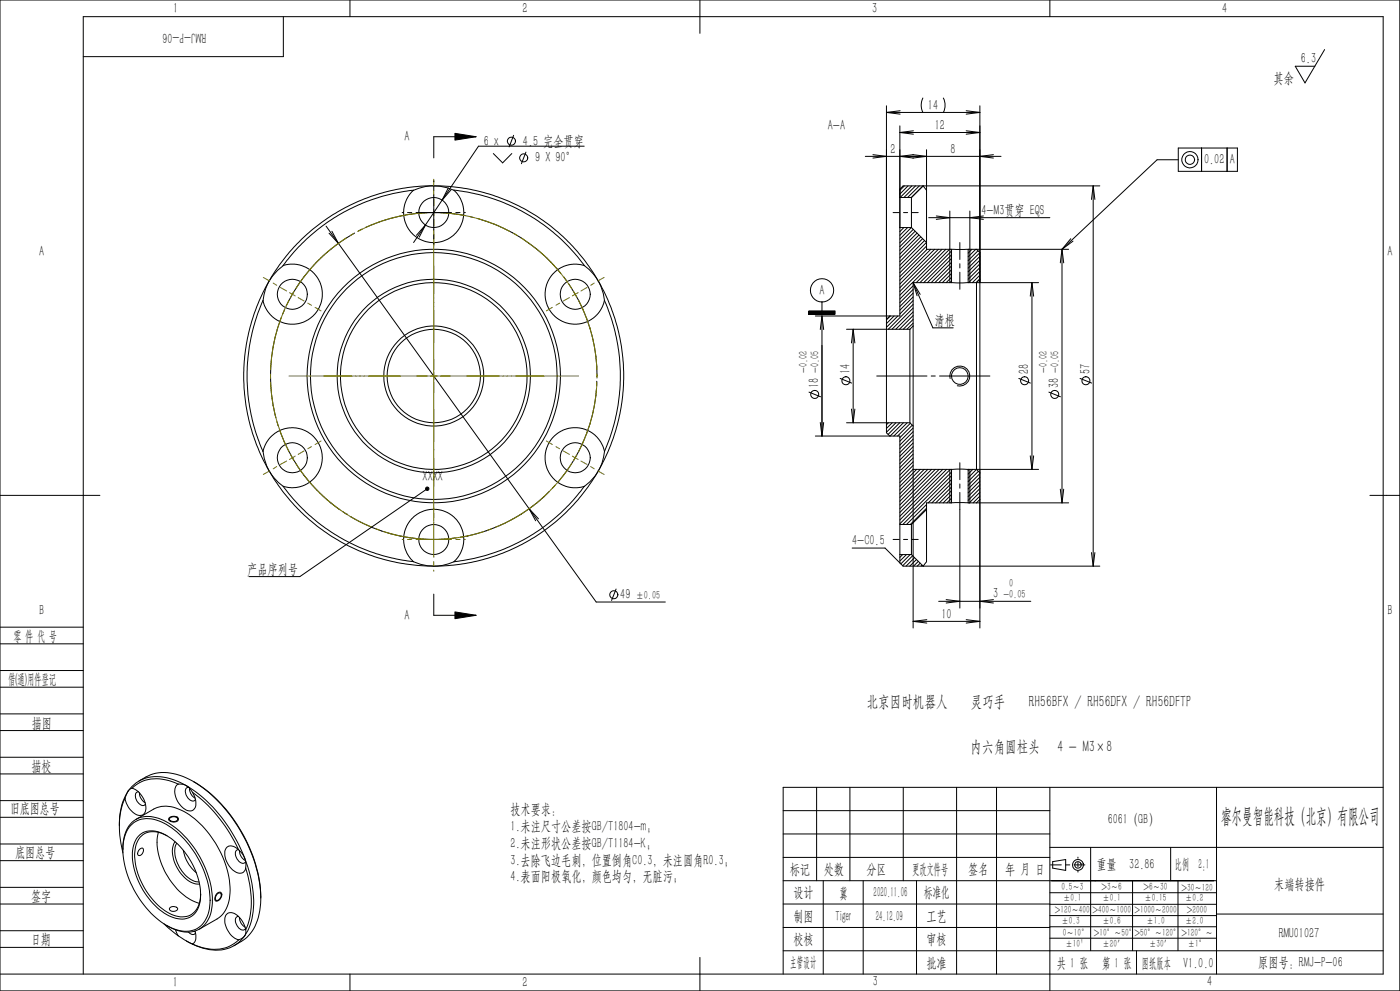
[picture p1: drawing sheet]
<svg xmlns="http://www.w3.org/2000/svg" width="420mm" height="297mm" viewBox="0 0 420 297" stroke-linecap="round" stroke-linejoin="round" font-family="sans-serif">
<g fill="none" stroke="#000" stroke-width=".3">
<path d="M0 0h419.9v297h-419.9zM85 5v12h-60M105 0v5M210 0v10M315 0v5M397.4 14.9l-5.9 9.9-2.9-4.9h5.9M136.5 40l6.3 1-6.3 1zM265.9 31.7v98l1.1 1M265.9 33.7l4.1 .5M265.9 33.7h28.1M270 37.7v57h-25.4M270 39.7l4 .5"/>
<path d="M270 39.7h24M270 33.2l-4.1 .5M274 39.2l-4 .5M276.9 29.4a4.8 4.8 0 0 0 0 4.3M283 29.4a4.8 4.8 0 0 1 0 4.3M289.9 39.2l4.1 .5M289.9 33.2l4.1 .5M294 31.7v53M294 33.7l-4.1 .5M294 39.7l-4.1 .5M124.1 57a55.8 55.8 0 0 0-39.2 22.6l2.1-.4h1.9l1.5 .3 2.4 1.2 2 1.9 1.3 2.4 .6 2.5-.3 2.9-.9 2.4-1.7 2-2.4 1.6-2.6 .7h-2.3l-2.9-.9-1.9-1.2-1.7-2.2-1.1-2.7M130.1 55.7a56.9 56.9 0 0 0-49.3 28.5"/>
<path d="M130.1 55.7a13.9 13.9 0 0 0-6 1.3M130.1 55.7l1.8 .1 2.2 .5 2.1 .7M130.1 55.7a57 57 0 0 1 49.4 28.5M130.1 54.2v.3M130.1 55.8v1.3M130.1 58.3v10.7M132.6 60l-5 7.4M134.5 56.3l-1.9 3.7M135.3 56.9l-2.7 3.1M136.2 57l1.7 2.1 1 2.3 .2 2.5-.4 2.5-1.3 2.7-1.5 1.5-1.5 1.1-1.6 .6-2.5 .4-2.9-.4-2.7-1.3-2.1-2.3-1.1-2.3-.4-2.5 .3-2.5 .9-2.3 1.8-2.1M136.2 57a56.3 56.3 0 0 1 39.1 22.6M142.8 41h-12.7v6.3"/>
<path d="M148 46l2.8 2.8 2.7-2.8M154.1 40.6l-1.4 3.4M157.8 45.6l-1.4 3.5M175.3 43.8h-31.7l-11 16.2M259.6 46.9h40.7M261.9 46.4l4 .5-4 .5M271.3 55.7l-1.3 1.4M272.4 55.7l-2.4 2.5M273.4 59.2h-3.4v9h3.4M273.4 59.2v9M273.6 55.7l-3.6 3.5M273.9 46.4l4.1 .5-4.1 .5"/>
<path d="M274 46.4l-4 .5 4 .5M274.7 55.7l-3.5 3.5M275.8 55.7l-3.5 3.5M276.9 55.7l-3.5 3.5M278 57v15.7M278 57l-1.1-1.3-3.5 3.5M278 44.9v12.1M298 46.4l-4 .5 4 .5M328 55.7l-.6 4.1M328 55.7v114M328 55.7l.5 4.1M329.9 55.7h-59l-.9 1"/>
<path d="M353.5 47.9h-6.4l-28.5 26.8M353.5 44.4h17.7v7h-17.7zM360.5 44.4v7M368.1 44.4v7M85 79.6l-1.7 1.4-2.5 3.2M97.8 67.8l3.7 5.1M98.7 69.9l2.8 3M99.6 69.3l1.9 3.6M101.5 72.9l57.2 79.6M106.4 69.8a48.7 48.7 0 0 0-20.5 21.9M108.6 68.7l-1.1 .6M120.6 63.7h.4"/>
<path d="M122.3 63.7h1.2M124.8 63.7h10.7M127.6 67.4l-3.5 5.3M127.6 67.4l-2.7 3.1M127.6 67.4l-1.8 3.7M128.7 63.7a50.4 50.4 0 0 0-18.9 4.4M130.1 70.3v1.3M130.1 72.9v.3M131.6 63.7l8 .9M136.7 63.7h1.3M139.3 63.7h.3M140.8 64.9l1.2 .3"/>
<path d="M143.3 65.5a48.3 48.3 0 0 1 25 16.5M175.3 79.6l-2.2-.4-3.2 .3-2.8 1.4-1.8 1.9-1.3 2.5-.5 2.3 .2 2.6 1.2 2.8 1.5 1.8 2.3 1.5 2.2 .7h3.2l2.7-.9 1.9-1.4 1.7-2.1 .9-2.6M175.3 79.6a16 16 0 0 1 4.2 4.6M267.9 63.7h1.9M270 68.2v.1M271.1 63.7h1.2M271.1 68.2l-1.1 1.2M272.3 68.2l-2.3 2.3M273.4 68.2l-3.4 3.5M273.4 68.2l4.6 4.5M273.6 63.7h1.9M274 68.7l-4 4.1"/>
<path d="M274.5 69.3l-4.5 4.6M275.1 69.8l-5.1 5.2M275.7 70.4l-5.7 5.8M276.2 71l-6.2 6.3M276.8 71.5l-6.8 6.9M277.4 72.1l-7.4 7.4M277.9 72.7l-7.9 7.9M278 72.7v2h7.5M278 73.7l-8 8M278.1 74.7l-8.1 8.2M278.6 65.2h36.4M279.2 74.7l-9.2 9.3"/>
<path d="M280.4 74.7l-10.4 10.4M280.9 64.7l4 .5-4 .5M281.5 74.7l-11.5 11.5M282.6 74.7l-12.6 12.7M283.8 74.7l-10.2 10.2M284.9 74.7l-10 10M284.9 63.2v21.5l.6-.5M285.5 74.7h4.9M285.5 75.2l-9.5 9.5M285.5 76.4l-8.4 8.3M285.5 77.5l-7.3 7.2M285.5 78.6l-6.1 6.1"/>
<path d="M285.5 79.7l-5 5M285.5 74.7v10M288 72.7v5.1M288 79v1.3M290.4 74.7h30.2M290.4 74.7v10M291 63.2v21.5M291.6 74.7l-1.2 1.2M292.7 74.7l-2.3 2.3M292.9 74.7l1.1 1M293.4 75.1l-3 3M294 75.7l-3.6 3.5"/>
<path d="M294 76.8l-3.6 3.5M294 78l-3.6 3.4M294 79.1l-3.6 3.5M295 64.7l-4 .5 4 .5M318.6 74.7l-.5 4.1M318.6 74.7l.5 4.1M318.6 74.7v76M321.2 71.5l-2.6 3.2M321.9 72.3l-3.3 2.4M78.9 90.1a56 56 0 0 0 0 45.2M80.7 84.2l-.1 .2a56.9 56.9 0 0 0 .2 56.8M80.8 84.2a14.1 14.1 0 0 0-1.9 5.9"/>
<path d="M84.4 95.2a49.1 49.1 0 0 0-1.6 29.9M85.3 92.8l-.5 1.2M169.1 83l.7 1M170.6 85a48.1 48.1 0 0 1 8.5 28M179.5 84.2l1.5 3.7 .4 2.2M179.5 84.2a57.1 57.1 0 0 1 0 57M181.4 90a56.4 56.4 0 0 1 0 45.3M242.7 93.2h7.8v1h-7.8zM246.6 90.5v2.7M246.6 94.7v36M246.6 94.7l-.5 4.1M246.6 94.7l.5 4.1"/>
<path d="M254 98.7h19M255.9 98.7l-.5 4.1M255.9 98.7l.6 4.1M255.9 98.7v28M267 94.7l-1.1 1M267.1 94.7l-1.2 1.1M268.2 94.7l-2.3 2.3M269.4 94.7l-3.5 3.4M273 98.7v28M273.5 84.9l-3.5 3.6M273.9 85.7l-3.9 3.9M273.9 97.7v30"/>
<path d="M273.9 92.3l-6.3 6.4M273.9 94.6l-4.1 4.1M273.9 86.7l-3.9 4M273.9 87.8l-3.9 4.1M273.9 89l-3.9 4M273.9 90.1l-3.9 4M273.9 91.2l-7.4 7.5M273.9 93.5l-5.2 5.2M273.9 95.7l-2.9 3M273.9 96.9l-1.8 1.8M273.9 84.7h11.6M273.9 84.7v13"/>
<path d="M273.9 97.7l-.9 1M273.9 84.7l2.2 3.5M273.9 84.7l6 13.6h6.1M273.9 84.7l1.2 3.9M285.5 84.7h4.9M285.5 80.9l-3.9 3.8M285.5 83.1l-1.7 1.6M285.5 82l-2.8 2.7M288 81.6v5.1M290.4 84.7h21.2M292.9 84.7l1.1-1v58l-1.1-1zM294 80.2l-3.6 3.5"/>
<path d="M294 81.3l-3.4 3.4M294 82.5l-2.3 2.2M294 83.6l-1.2 1.1M309.6 84.7v56M309.6 84.7l.5 4.1M309.6 84.7l-.5 4.1M178.9 116.8a48.1 48.1 0 0 1-11.5 27.7M179 114.3v1.2M242.7 117.5l3.5 1.4M252.1 113.4l3.4 1.4M263 112.7h15.1M279.4 112.7h1.2"/>
<path d="M281.9 112.7h15.1M285 113.5a3 3 0 0 1 2.7-3.8 3 3 0 0 1 3.3 3.2 3 3 0 0 1-3.8 2.7M305.6 113.4l3.5 1.4M314.7 117.5l3.4 1.4M324 113.4l3.5 1.4M78.9 135.3l.8-2.2 1.5-2.2 2.6-1.8 2.6-.8h2.5l2.9 .9 2.1 1.5 1.5 1.8 1 2.2 .3 2.8-.4 2.5-1.6 2.8-1.9 1.8-2.6 1.2-2.9 .4-2.3-.4M78.9 135.3l.4 2.2 1.5 3.7M83.1 126.4l.3 1.2M83.9 128.8a48.3 48.3 0 0 0 18 23.9M181.4 135.3a14.1 14.1 0 0 1-1.9 5.9M181.4 135.3l-1.1-2.8-1.8-2.1-1.8-1.2-3-1h-2.3l-2.6 .7-2.3 1.6-1.7 2.1-1 2.3-.3 3 .6 2.5 1.3 2.3 2.1 2 2.3 1.1 1.6 .3 1.8 .1 2.1-.4a14.6 14.6 0 0 0 4.2-4.6M244.6 130.7h25.4v26.5"/>
<path d="M246.1 126.6l.5 4.1M247.1 126.6l-.5 4.1M254 126.7h19M255.4 122.6l.5 4.1M256.5 122.6l-.6 4.1M266.5 126.7l-.6 .6M267.7 126.7l-1.8 1.7M268.8 126.7l-2.9 2.8M269.9 126.7l-3.5 3.5M271 126.7l-4 4M272.2 126.7l-4.1 4M273 126.7l.9 1"/>
<path d="M273.1 126.9l-3.8 3.8M273.7 127.4l-3.7 3.7M273.9 128.3l-3.9 3.9M273.9 129.4l-3.9 4M273.9 130.5l-3.9 4M273.9 131.6l-3.9 4M273.9 132.8l-3.9 3.9M273.9 133.9l-3.9 4M273.9 135l-3.9 4M273.9 136.1l-3.9 4M273.9 137.2l-3.9 4M273.9 138.4l-3.9 4"/>
<path d="M273.9 139.5l-3.9 4M273.9 127.7v60.5M288 138.7v5.1M309.1 136.6l.5 4.1M310.1 136.6l-.5 4.1M0 148.5h30M80.8 141.2a15.4 15.4 0 0 0 4.2 4.6M80.8 141.1a57.1 57.1 0 0 0 49.3 28.6M85 145.8a56 56 0 0 0 39.1 22.5M103 153.4l1 .7M104 154.1h.1M105.1 154.8a48.1 48.1 0 0 0 29.3 6.7"/>
<path d="M128.2 146.5l-38.2 26.3h-15.3M158.7 152.5l20.2 27.9h20.7M158.7 152.5l2 3.6M158.7 152.5l2.8 3M164.8 147.3a48.7 48.7 0 0 1-26.7 13.7M166.5 145.4l-.8 .9M175.3 145.7a56 56 0 0 1-39.1 22.7M179.5 141.2a57.2 57.2 0 0 1-49.4 28.5M270 157.2v9M270 157.2h3.4M273.4 157.2v9M273.9 140.6l-3.9 4"/>
<path d="M273.9 140.7h11.6M275 140.7l-5 5.1M276.1 140.7l-6.1 6.2M277.2 140.7l-7.2 7.3M278 152.7v14.2a2.23 2.23 0 0 1-.9 2.6l-.2 .2-3.5-3.5M278 151.2l-6.1 6M278 152.3l-4.9 4.9M278 152.7l-4.6 4.5M278.3 140.7l-8.3 8.4M279.5 140.7l-9.5 9.5M280.6 140.7l-10.6 10.6M281.7 140.7l-11.7 11.8"/>
<path d="M282.8 140.7l-12.8 12.9M284 140.7l-14 14M284.9 140.7v10M285.1 140.7l-15.1 15.1M285.5 140.7h4.9M285.5 150.7h4.9M285.5 141.5l-15.5 15.5M285.5 142.6l-14.7 14.6M285.5 143.7l-7 7M285.5 144.8l-5.9 5.9M285.5 146l-4.8 4.7M285.5 147.1l-3.7 3.6"/>
<path d="M285.5 148.2l-2.5 2.5M285.5 149.3l-1.4 1.4M285.5 150.5l-.3 .2M285.5 140.7v10M285.5 150.7h-7.5v2M288 145v1.3M288 147.6v34.6M290.4 140.7h21.2M290.4 140.7v10M290.4 150.7h30.2M290.7 140.7l-.3 .3M291 140.7v10h-.2l3.2-3.2"/>
<path d="M291.8 140.7l-1.4 1.4M292.9 140.7l-2.5 2.5M293.5 141.3l-3.1 3M294 141.9l-3.6 3.6M294 143l-3.6 3.6M294 144.2l-3.6 3.5M294 145.3l-3.6 3.5M294 146.4l-3.6 3.5M294 148.7l-2.1 2M294 140.7v47.5M294 149.7l-1.1 1M318.1 146.6l.5 4.1"/>
<path d="M319.1 146.6l-.5 4.1M411 148.5h8.9M130.1 178.1v6.3h12.7M136.2 168.4l1.7-2.2 1-2.2 .2-2.6-.4-2.5-1.1-2.3-2.1-2.2-2.7-1.4-2.5-.4-2.5 .3-2.7 1.2-2.2 2.2-1.1 1.8-.7 2.6 .1 2.7 .9 2.5 1.9 2.4a14 14 0 0 0 6.1 1.4M136.2 168.4a13.9 13.9 0 0 1-6.1 1.3M136.9 161.2l-1.3 .1M184.8 176.5l-1.3 3.5M255.7 164.3h9.8l5.4 5.4h59M267.9 161.7h1.9M270 166.2v2.5M270 166.2h3.4M270.8 166.2l-.8 .8"/>
<path d="M271.1 161.7h1.2M271.9 166.2l-1.9 1.9M273 166.2l-2.7 2.8M273.6 161.7h1.9M273.8 166.5l-3 3M274.4 167.1l-2.6 2.6M275 167.7l-2.1 2M275.5 168.2l-1.4 1.5M276.1 168.8l-.9 .9M276.6 169.4l-.3 .3M283.8 179.7l4.2 .5-4.2 .5M298 179.7l-4 .5 4 .5"/>
<path d="M327.4 165.6l.6 4.1M328.5 165.6l-.5 4.1M0 193h25M0 188h25M136.5 183.4l6.3 1-6.3 1zM273.9 186.2l4.1 .5M273.9 186.2h20.1M278 185.7l-4.1 .5M281.6 180.2h27.6M289.9 185.7l4.1 .5M294 186.2l-4.1 .5M0 206h25"/>
<path d="M0 214h25M0 218.9h25M0 201h25M0 239.9h25M0 226.9h25M0 231.9h25M37.5 239.3a24.6 24.6 0 0 0-.6 16.3M38.5 237a18.5 18.5 0 0 0-2.7 10.5M38.5 237l-1 2.3M39.6 236.2a6.4 6.4 0 0 1 4 7 1.99 1.99 0 0 1-3.4 .5 7 7 0 0 1-2.7-4.4M39.6 236.2l-1.1 .8M41.5 237.3a1.16 1.16 0 0 0-.8 1.8 2.71 2.71 0 0 0 2.5 2.3l.4-.4"/>
<path d="M41.7 234.1a13.6 13.6 0 0 1 15.2-.5 43.2 43.2 0 0 1 18.7 22.7 30.6 30.6 0 0 1 1.6 19.5 11.2 11.2 0 0 1-4.9 6.4l-2.1 1.2M41.8 237.6a3.5 3.5 0 0 0 1.7 2.9M53.5 235a12.2 12.2 0 0 0-13.3 .7l-.6 .5M53.5 235a3.6 3.6 0 0 0-.5 4.7 5.1 5.1 0 0 0 4.3 3.3 2.3 2.3 0 0 0 1.4-3.1l-1-2.5M53.5 235a3.7 3.7 0 0 1 2.5 .5M56 235.5a14.9 14.9 0 0 0-13.8-1.7l-1.3 .8-2.4 2.4M56 235.5a44.1 44.1 0 0 1 17.4 21.7M56 235.5l.6 .4 1.1 1.5M56.6 236a1.31 1.31 0 0 0-.8 2.2 2.18 2.18 0 0 0 2.6 1.7l.2-.3M56.9 236.2a3.3 3.3 0 0 0 1.6 3M57.7 237.4a44.3 44.3 0 0 1 13.9 17.3M58.1 234.3a43.8 43.8 0 0 1 19.3 27.3l.6 3.7 .2 3.9"/>
<path d="M245 236v27.9M255 236v27.9M271 236v27.9M287 236v55.9M299 236v55.9M315 236v61M365 236v55.9M415 236h-180.1v55.9M0 257.9h25M0 244.9h25M0 252.9h25M36.9 254.7a9.7 9.7 0 0 1 4.3-9.4 10.7 10.7 0 0 1 10.3 2 29.8 29.8 0 0 1 12.2 22.5 9.2 9.2 0 0 1-4.3 8.9 10.1 10.1 0 0 1-9.4-1.4"/>
<path d="M39.2 247.4a7.8 7.8 0 0 1 9.1-1.1 28.1 28.1 0 0 1 14.1 18.6 14.4 14.4 0 0 1-1.3 11.6 7.2 7.2 0 0 1-8.8 1.9 25.6 25.6 0 0 1-13.1-13.8 20 20 0 0 1-1.5-14.8zM40.8 245.6l5.3-3.1a8.7 8.7 0 0 1 8.3 .3 29.1 29.1 0 0 1 14.1 19 14.5 14.5 0 0 1-1.7 12.3l-1.7 1.3-5.3 3.1M41.6 250.6a6.6 6.6 0 0 1 8.4-.2 22.1 22.1 0 0 1 10.1 19.3 5.8 5.8 0 0 1-8.7 5 21.3 21.3 0 0 1-10.8-13.2 11.4 11.4 0 0 1 1-10.9zM41.9 254.5l.9-.3a1.39 1.39 0 0 1 0 1.4 1.39 1.39 0 0 1-1.3 .7l-.2-.7zM47.5 249.4a18.5 18.5 0 0 0 3.9 14.9 16.6 16.6 0 0 0 8.4 6.4M50.1 250.5a6.1 6.1 0 0 0-8.4 .9 12.2 12.2 0 0 0-.3 10.4 20.9 20.9 0 0 0 10.8 12.5 5.6 5.6 0 0 0 7.9-5.1l.1-1.3M50.7 245.2a1.85 1.85 0 0 1 2.9 .2 1.51 1.51 0 0 1-2.5 .8l-.5-.5zM50.9 245.2a1.49 1.49 0 0 1 2.4 .3 1.4 1.4 0 0 1-1.3 .7 1.4 1.4 0 0 1-1.2-.8zM52.5 252.3a7.9 7.9 0 0 0 1.1 8.5 7.4 7.4 0 0 0 6.3 4.2M53 252.7a7.8 7.8 0 0 0 1.2 7.8 7.2 7.2 0 0 0 5.5 3.8M55 254.8a11.3 11.3 0 0 0 3.9 6.7M71.5 254.6a1.32 1.32 0 0 0-.7 2.2 2.16 2.16 0 0 0 2.6 1.8l.3-.4"/>
<path d="M71.6 254.7a2.53 2.53 0 0 0-3.7-.5 5.7 5.7 0 0 0 1.6 6.2 2.64 2.64 0 0 0 3.7 .8l.5-1M71.6 254.7l1.2 1.3 .6 1.2M71.8 254.9a3.4 3.4 0 0 0 1.8 3M73.4 257.2a30.7 30.7 0 0 1 1.7 20l-1.7 3.3M73.4 257.2l.4 1.9-.1 1.1M234.9 243h80.1M234.9 249.9h80.1M234.9 257h80.1M315 254h100M315.2 259.2h3.2M315.8 258.2l3.9-.6v3.3l-3.9-.7zM319.7 259.2h1.2"/>
<path d="M322.2 259.2h3.3M323.4 256.9v.3M323.4 258.5v1.3M327.2 254v30.9M351.2 254v9.9M0 278.9h25M0 265.9h25M0 270.9h25M49.1 276.8l4.4 3.7M51.1 271.9a1.45 1.45 0 0 1 2.2 .6 1.46 1.46 0 0 1-2.5-.1zM52.7 278.6l.8 1.9M56.6 279.4a1.22 1.22 0 0 0 2 .2"/>
<path d="M58.3 279.1l.2 .1M58.5 279.1a3.2 3.2 0 0 1-.8 3.8M65.1 268.1a.74 .74 0 0 1 1.2-.2 1.69 1.69 0 0 1-1.4 2l-.3-.7zM65.1 267.8a.81 .81 0 0 1 .8-.4 .81 .81 0 0 1 .6 .5 1.91 1.91 0 0 1-1.8 2.1 1.79 1.79 0 0 1 .4-2.2zM71.5 274.7a1.29 1.29 0 0 0-.7 2.1 2.24 2.24 0 0 0 2.6 1.8l.3-.3M71.8 275a3.5 3.5 0 0 0 1.7 2.9M73.7 260.2a26.8 26.8 0 0 1 .4 17.6l-.4 .8M73.7 278.6a6.4 6.4 0 0 0-4.2-5.1 2.07 2.07 0 0 0-2.1 2.9 6.5 6.5 0 0 0 4.2 5.3M73.7 278.6l.1 .6-.4 1.3M234.9 270.9h80.1M234.9 263.9h130.1M234.9 278h80.1"/>
<path d="M247 263.9v28M259 263.9v28M275 263.9v28M315 267.5h50M315 271h50M315 274.4h50M315 277.7h50M321.9 263.9h.1M323.4 261v.4M328.5 263.9h.1M334.9 263.9h.1M339.8 263.9v21"/>
<path d="M353.4 263.9v21M365 273.9h50M0 283.9h25M0 291.9h415v-286.9h-390v286.9M53.5 280.5l2.5 1.5M56 282l1.7 .9M71.6 281.7a11.2 11.2 0 0 1-12 2l-1.9-.8M73.4 280.5a10.8 10.8 0 0 1-12.5 3.7l-1.9-.7-3-1.5M73.4 280.5l-1 .8-.8 .4M105 291.9v5.1M210 286.9v10.1M234.9 284.9h180.1"/>
<path d="M315 281.2h50"/>
<circle cx="153.4" cy="42.3" r="1.22"/>
<circle cx="157.1" cy="47.3" r="1.22"/>
<circle cx="357" cy="47.9" r="2.45"/>
<circle cx="357" cy="47.9" r="1.4"/>
<circle cx="130.1" cy="63.7" r="4.5"/>
<circle cx="87.7" cy="88.2" r="4.5"/>
<circle cx="172.6" cy="88.2" r="4.5"/>
<circle cx="246.6" cy="87" r="3.5"/>
<circle cx="130.1" cy="112.7" r="15"/>
<circle cx="130.1" cy="112.7" r="28"/>
<circle cx="130.1" cy="112.7" r="37"/>
<circle cx="130.1" cy="112.7" r="14"/>
<circle cx="130.1" cy="112.7" r="29"/>
<circle cx="130.1" cy="112.7" r="38"/>
<circle cx="244.4" cy="118.2" r="1.2"/>
<circle cx="253.8" cy="114.1" r="1.22"/>
<circle cx="288" cy="112.7" r="2.5"/>
<circle cx="307.4" cy="114.1" r="1.21"/>
<circle cx="316.4" cy="118.2" r="1.2"/>
<circle cx="325.8" cy="114.1" r="1.21"/>
<circle cx="87.7" cy="137.2" r="4.5"/>
<circle cx="172.6" cy="137.2" r="4.5"/>
<circle cx="128.2" cy="146.5" r=".52"/>
<circle cx="130.1" cy="161.7" r="4.5"/>
<circle cx="184.2" cy="178.2" r="1.22"/>
<circle cx="323.4" cy="259.2" r=".99"/>
<circle cx="323.4" cy="259.2" r="1.63"/>
</g>
<path d="M341 284.9v7" fill="none" stroke="#0a0605" stroke-width=".3"/>
<g fill="none" stroke="#808000" stroke-width=".3">
<path d="M130.1 53.7v2.1M130.1 57.1v1.2M130.1 59.6v2.1M104 71.2a49.9 49.9 0 0 0-15.3 15.3M106.2 69.9l-1.1 .7M128.1 63.8a48 48 0 0 0-20.8 5.5M129.1 63.7h2M130.1 62.7v2M130.1 65.7v2.1M130.1 69v64.5M132.1 63.8a47.6 47.6 0 0 1 20.8 5.5M154.1 69.9l1.1 .7"/>
<path d="M156.3 71.2a48.2 48.2 0 0 1 15.2 15.3M79 83.1l1.9 1.1M82 84.8l1 .7M84.1 86.1l1.9 1.1M86.7 90a47.9 47.9 0 0 0-5.5 20.8M86.8 87.7l.9 .5M87.7 88.2l-.5 .9M87.7 88.2l.9 .5M88.2 87.3l-.5 .9M89.5 89.2l1.7 1M92.3 90.8l1.1 .7M94.5 92.1l1.8 1.1"/>
<path d="M165.7 92.1l-1.8 1.1M167.9 90.8l-1.1 .7M170.8 89.2l-1.8 1M172 87.3l.6 .9M172.6 88.2l.5 .9M172.6 88.2l-.9 .5M173.4 87.7l-.8 .5M173.5 90a47 47 0 0 1 5.5 20.8M176.1 86.1l-1.8 1.1M178.3 84.8l-1.1 .7M181.2 83.1l-1.8 1.1M81.2 112.1v1.2"/>
<path d="M81.2 114.6a47.9 47.9 0 0 0 5.5 20.8M86.7 112.7h86.9M179 114.6a47 47 0 0 1-5.5 20.8M179.1 112.1v1.2M83 139.8l-1 .7M86 138.2l-1.9 1M87.2 136.3l.5 .9M87.7 137.2l.5 .8M87.7 137.2l-.9 .5M88.6 136.7l-.9 .5M88.7 138.9a48.8 48.8 0 0 0 22.8 19.1M91.2 135.1l-1.7 1.1"/>
<path d="M93.4 133.9l-1.1 .6M96.3 132.2l-1.8 1M130.1 133.6v2.4M130.1 136.1v20M163.9 132.2l1.8 1M166.8 133.9l1.1 .6M169 135.1l1.8 1.1M171.5 138.9a48.6 48.6 0 0 1-22.8 19.1M171.7 136.7l.9 .5M172.6 137.2l-.6 .8M172.6 137.2l.8 .5M173.1 136.3l-.5 .9"/>
<path d="M174.3 138.2l1.8 1M177.2 139.8l1.1 .7M80.9 141.1l-1.9 1.1M112.7 158.5l1.2 .4M115.1 159.3a48.7 48.7 0 0 0 30 0M130.1 156.3v10.7M147.5 158.5l-1.2 .4M179.4 141.1l1.8 1.1M120.6 161.7h.4M122.3 161.7h1.2M124.8 161.7h10.7M130.1 168.3v1.3"/>
<path d="M130.1 170.9v.3M136.7 161.7h1.3M139.3 161.7h.3"/>
</g>
<g fill="#000">
<path d="M136.5 40l6.3 1-6.3 1zM136.5 183.4l6.3 1-6.3 1z"/>
<path d="M242.7 93.2h7.8v1h-7.8z" fill-rule="evenodd"/>
<circle cx="128.2" cy="146.5" r=".52"/>
</g>
<text font-size="6.3" x="366.3" y="246.6">睿尔曼智能科技（北京）有限公司</text>
<g font-size="4.9">
<text x="260" y="211.9">北京因时机器人</text>
<text x="291.3" y="211.9">灵巧手</text>
<text x="308.6" y="211.9">RH56BFX / RH56DFX / RH56DFTP</text>
<text x="291.2" y="225.4">内六角圆柱头</text>
<text x="317.2" y="225.4">4 - M3×8</text>
</g>
<g font-size="4.4">
<text x="51.9" y="4">1</text>
<text x="156.8" y="4">2</text>
<text x="261.6" y="4">3</text>
<text x="366.7" y="4">4</text>
<text x="61.8" y="9.8" transform="rotate(-180 61.8 9.8)">RMJ-P-06</text>
<text x="390.3" y="19">6.3</text>
<text x="382.1" y="24.9">其余</text>
<text x="278.4" y="32.9">14</text>
<text x="248.3" y="38.9">A-A</text>
<text x="280.4" y="38.9">12</text>
<text x="121.4" y="42.4">A</text>
<text x="145.1" y="43.6">6 x</text>
<text x="156.9" y="43.6">4.5 完全贯穿</text>
<text x="267.2" y="46">2</text>
<text x="285.2" y="46">8</text>
<text x="160.6" y="48.6">9 X 90°</text>
<text x="361.2" y="49.2">0.02</text>
<text x="368.9" y="49.2">A</text>
<text x="294.5" y="64.4">4-M3贯穿 EQS</text>
<text x="11.7" y="76.6">A</text>
<text x="416.2" y="76.6">A</text>
<text x="245.8" y="88.3">A</text>
<text x="280.4" y="97.4">清根</text>
<text x="255" y="112.2" transform="rotate(-90 255 112.2)">14</text>
<text x="308.7" y="112.2" transform="rotate(-90 308.7 112.2)">28</text>
<text x="327" y="112.2" transform="rotate(-90 327 112.2)">57</text>
<text x="245.7" y="116.2" transform="rotate(-90 245.7 116.2)">18</text>
<text x="317.7" y="116.2" transform="rotate(-90 317.7 116.2)">38</text>
<text x="126.8" y="144.3">XXX</text>
<text x="131.4" y="144.3">X</text>
<text x="255.7" y="163.4">4-C0.5</text>
<text x="74.2" y="172">产品序列号</text>
<text x="186.1" y="179.6">49</text>
<text x="298" y="179.4">3</text>
<text x="11.8" y="184.4">B</text>
<text x="121.4" y="185.8">A</text>
<text x="282.4" y="185.4">10</text>
<text x="416.2" y="184.4">B</text>
<text x="4" y="192">零 件 代 号</text>
<text x="2.5" y="205.1">借(通)用件登记</text>
<text x="9.5" y="218.1">描图</text>
<text x="9.5" y="231.1">描校</text>
<text x="3" y="243.6">旧底图总号</text>
<text x="153.1" y="244.1">技术要求：</text>
<text x="153.1" y="249.1">1.未注尺寸公差按GB/T1804-m；</text>
<text x="332.3" y="246.9">6061（GB）</text>
<text x="4.6" y="256.9">底图总号</text>
<text x="153.1" y="254.1">2.未注形状公差按GB/T1184-K；</text>
<text x="153.1" y="259.1">3.去除飞边毛刺，位置倒角C0.3，未注圆角R0.3;</text>
<text x="236.9" y="261.8">标记</text>
<text x="247.1" y="261.8">处数</text>
<text x="259.9" y="261.8">分区</text>
<text x="273.7" y="261.8">更改文件号</text>
<text x="290.4" y="261.8">签名</text>
<text x="301.5" y="261.8">年 月 日</text>
<text x="329" y="260.4">重量</text>
<text x="338.8" y="260.4">32.86</text>
<text x="352.5" y="260.4">比例 2:1</text>
<text x="9.3" y="270">签字</text>
<text x="153.1" y="264.1">4.表面阳极氧化，颜色均匀，无脏污；</text>
<text x="238" y="268.8">设计</text>
<text x="251.8" y="269.1">冀</text>
<text x="262.1" y="268.8">2020.11.06</text>
<text x="277.2" y="268.8">标准化</text>
<text x="382.3" y="266.4">末端转接件</text>
<text x="238.1" y="276">制图</text>
<text x="250.7" y="276">Tiger</text>
<text x="262.8" y="276">24.12.09</text>
<text x="278" y="276">工艺</text>
<text x="383.6" y="281">RMU01027</text>
<text x="9.4" y="282.8">日期</text>
<text x="238" y="282.9">校核</text>
<text x="278" y="283">审核</text>
<text x="237.1" y="289.9">主管设计</text>
<text x="278" y="290.2">批准</text>
<text x="317" y="290.2">共 1 张</text>
<text x="330.6" y="290.2">第 1 张</text>
<text x="342.6" y="290.1">图纸版本</text>
<text x="355" y="290.1">V1.0.0</text>
<text x="377.5" y="289.9">原图号：RMJ-P-06</text>
<text x="51.8" y="295.8">1</text>
<text x="156.8" y="295.8">2</text>
<text x="261.8" y="295.6">3</text>
<text x="362.1" y="295.6">4</text>
</g>
<g font-size="3.5">
<text x="242.1" y="111.7" transform="rotate(-90 242.1 111.7)">-0.02</text>
<text x="245.7" y="111.7" transform="rotate(-90 245.7 111.7)">-0.05</text>
<text x="314.2" y="111.7" transform="rotate(-90 314.2 111.7)">-0.02</text>
<text x="317.6" y="111.7" transform="rotate(-90 317.6 111.7)">-0.05</text>
<text x="190.7" y="179.6">±0.05</text>
<text x="301.1" y="179.4">-0.05</text>
<text x="302.8" y="175.9">0</text>
</g>
<g font-size="3.1">
<text x="318.4" y="266.8">0.5～3</text>
<text x="330.5" y="266.8">&gt;3～6</text>
<text x="343.1" y="266.8">&gt;6～30</text>
<text x="354.4" y="267">&gt;30～120</text>
<text x="316.5" y="273.7">&gt;120～400</text>
<text x="319" y="270">±0.1</text>
<text x="327.7" y="273.7">&gt;400～1000</text>
<text x="330.8" y="270">±0.1</text>
<text x="340.3" y="273.7">&gt;1000～2000</text>
<text x="343.4" y="270">±0.15</text>
<text x="355.5" y="270">±0.2</text>
<text x="356" y="273.7">&gt;2000</text>
<text x="318.4" y="277">±0.3</text>
<text x="318.9" y="280.5">0～10°</text>
<text x="328.1" y="280.5">&gt;10°～50°&gt;50°～120°</text>
<text x="330.8" y="277">±0.6</text>
<text x="343.9" y="277">±1.0</text>
<text x="354.4" y="280.5">&gt;120°～</text>
<text x="355.5" y="277">±2.0</text>
<text x="319.7" y="283.8">±10'</text>
<text x="330.8" y="283.8">±20′</text>
<text x="344.7" y="283.8">±30′</text>
<text x="356.4" y="283.8">±1°</text>
</g>
</svg>
